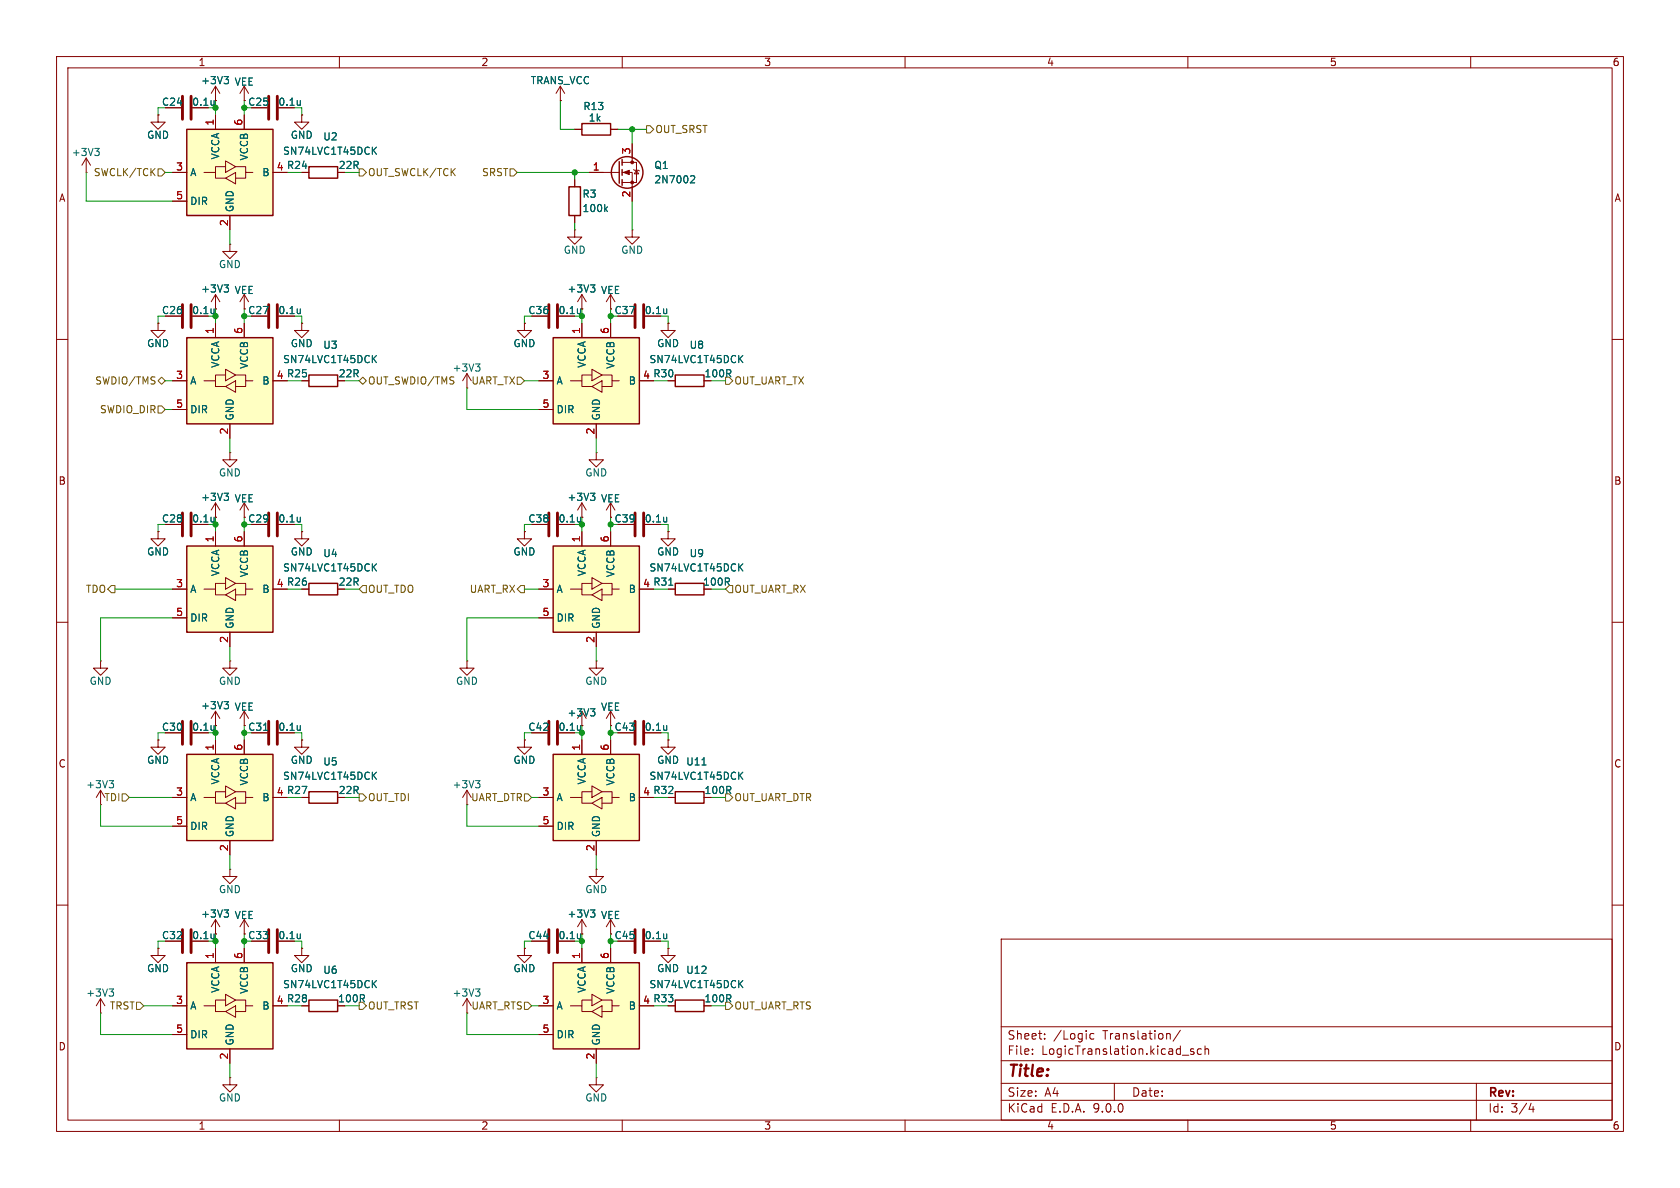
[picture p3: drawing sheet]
<svg xmlns="http://www.w3.org/2000/svg" width="297mm" height="210mm" viewBox="0 0 297 210" stroke-linecap="round" stroke-linejoin="round" font-family="sans-serif">
<g fill="none" stroke="#840000" stroke-width=".18">
<path d="M10 10h277v190h-277zM12 12h273v186h-273zM60 10v2M110 10v2M160 10v2M210 10v2M260 10v2M27.9 57.2v1.2h1.3l-1.3 1.3-1.2-1.3h1.2M27.9 57.2h.1M118.1 57.2v1.2h1.3l-1.3 1.3-1.3-1.3h1.3M118.1 57.2h.1M10 60h2"/>
<path d="M285 60h2M10 110h2M285 110h2M118.1 130.8v1.3h1.3l-1.3 1.3-1.3-1.3h1.3M118.1 130.8h.1M10 160h2M102.9 165.1h.1M102.9 162.6l-.8 1.2M102.9 162.6l.7 1.2M102.9 162.6v2.5M177 166h108v32h-108zM285 160h2"/>
<path d="M60 198v2M110 198v2M160 198v2M177 194.5h108M177 191.5h108M177 187.5h108M177 181.5h108M182.5 186.3v.1M182.5 185.5v.1M184.7 183.6v.1M184.7 182.8v.1M193.4 182.8l-.4-.1-.3 .3v.4l.1 .2h.6"/>
<path d="M197 191.5v3M206.7 182.7l.2 .2v.8M208.7 182.1l-1.3 2M209 186.5h1.2M210 198v2M211 185.5l-.3-.1-.2 .2v.2l.5 .2v.3h-.5M212.4 185.5l-.4-.1-.3 .3v.4l.1 .2h.6M213 185.5l.2-.1 .4 .1 .1 .9M213 184.9v1.5M260 198v2M261 191.5v6.5M270.7 195l-.4 1.1h.9"/>
<path d="M271 195.6v1"/>
</g>
<path d="M97 53.8v4.1M98.6 53.8v4.1M112.3 53.8v4.1M113.8 53.8v4.1M112.3 127.5v4.1M113.8 127.5v4.1" fill="none" stroke="#840000" stroke-width=".51"/>
<path d="M102.6 54.6v.8M102.6 55.3v.1M117.9 54.6v.8M117.9 55.3l-.1 .1M117.9 128.3v.8M117.9 129h-.1M104.4 160.9h.8l-.5 .4M104.9 161.3l.3 .3v.3l-.3 .2" fill="none" stroke="#006464" stroke-width=".18"/>
<path d="M33 59.7h15.3v15.2h-15.3z" fill="#ffffc2"/>
<path d="M100.6 33h2v5.1h-2zM33 59.7h15.3v15.2h-15.3zM54.6 66.3h5.1v2h-5.1zM54.6 103.1h5.1v2.1h-5.1z" fill="none" stroke="#840000" stroke-width=".25"/>
<g fill="none" stroke="#840000" stroke-width=".18">
<path d="M43.2 17.8h.1M43.2 15.2v2.6M43.2 15.2l-.8 1.3M43.2 15.2l.7 1.3M101.6 31.8v1.2M101.6 38.1v1.3M38.1 57.2v2.5M43.2 57.2v2.5M53.3 57.2v1.2h1.3l-1.3 1.3-1.2-1.3h1.2M53.3 57.2h.1M101.6 40.6v1.3h1.3l-1.3 1.3-1.3-1.3h1.3M101.6 40.6h.1"/>
<path d="M111.8 40.6v1.3h1.2l-1.2 1.3-1.3-1.3h1.3M111.8 40.6h.1M30.5 67.3h2.5M30.5 72.4h2.5M36.1 67.3h2v1h1.8M39.9 66.3h-1.8v1M39.9 65.3l1.8 1-1.8 1zM39.9 68.3l1.8-1v2zM40.6 74.9v2.6M41.7 66.3h1.7v1h1.3M43.4 67.3v1h-1.7M53.3 67.3h1.3"/>
<path d="M38.1 91.4h.1M38.1 88.9v2.5M38.1 88.9l-.8 1.3M38.1 88.9l.8 1.3M53.3 94v1.3h1.3l-1.3 1.2-1.2-1.2h1.2M53.3 94h.1M53.3 104.1h1.3"/>
</g>
<path d="M107 36.9l.4 .5M107.4 36.6l-.5 .4M66 63.4l.6 .7M66.6 62.8l-.8 .8M39.6 87.2h.8l-.4 .5M40.2 87.7l.2 .2v.3l-.2 .3M53.1 91.4v.9M53.1 92.2h-.1" fill="none" stroke="#006464" stroke-width=".18"/>
<path d="M47.5 90.7v4M49 90.7v4" fill="none" stroke="#840000" stroke-width=".51"/>
<path d="M33 133.4h15.3v15.2h-15.3z" fill="#ffffc2"/>
<g fill="none" stroke="#840000" stroke-width=".25">
<path d="M54.6 29.5h5.1v2h-5.1zM102.9 21.8h5v2.1h-5zM109.5 28.6v3.8M110 28.2v1M110 30v1M110 31.8v1M33 133.4h15.3v15.2h-15.3zM54.6 140h5.1v2h-5.1z"/>
<circle cx="110.9" cy="30.5" r="2.79"/>
</g>
<g fill="none" stroke="#840000" stroke-width=".18">
<path d="M99.1 17.8h.1M99.1 15.2l-.8 1.3M99.1 15.2l.7 1.3M99.1 15.2v2.6M53.3 20.3v1.3h1.3l-1.3 1.3-1.2-1.3h1.2M53.3 20.3h.1M53.3 30.5h1.3M101.6 22.9h1.3M104.1 30.5h5.4M107.9 22.9h1.3M110 28.7h2.5v3.6h-2.5M110 30.5h1.8v5.1"/>
<path d="M111.8 25.4v3.3M112 30l.1 .1h.8l.1 .1M112.5 30.1l.4 .6h-.8zM102.9 54.6h.1M102.9 52.1l-.8 1.2M102.9 52.1l.7 1.2M102.9 52.1v2.5M107.9 54.6h.1M107.9 52.1l-.7 1.2M107.9 52.1l.8 1.2M107.9 52.1v2.5M17.8 139.7l-.8 1.3"/>
<path d="M17.8 139.7l.7 1.3M17.8 139.7v2.5M38.1 130.8v2.6M39.9 140h-1.8v1M39.9 138.9l1.8 1.1-1.8 1zM41.7 140h1.7v1h1.3M43.2 130.8v2.6M30.5 141h2.5M30.5 146.1h2.5M36.1 141h2v1h1.8M39.9 142l1.8-1v2zM40.6 148.6v2.5"/>
<path d="M43.4 141v1h-1.7M53.3 141h1.3"/>
</g>
<path d="M53.1 17.8v.8M53.1 18.5l-.1 .1M122.3 31.1h.4l.1 .3-.8 .9h.8M104.4 50.4h.8l-.5 .4M104.9 50.8l.3 .3v.3l-.3 .2M19.3 138h.8l-.4 .5M19.8 138.5l.3 .2v.3l-.3 .3M37.9 128.3v.8M37.9 129h-.1M66 137l.6 .8M66.6 136.5l-.8 .7" fill="none" stroke="#006464" stroke-width=".18"/>
<g fill="#840000" stroke="#840000" stroke-width=".18">
<path d="M110.2 30.5l1.1-.4v.8z"/>
<circle cx="111.8" cy="28.7" r=".25"/>
<circle cx="111.8" cy="32.3" r=".25"/>
</g>
<path d="M47.5 17v4.1M49 17v4.1M32.3 127.5v4.1M33.8 127.5v4.1" fill="none" stroke="#840000" stroke-width=".51"/>
<path d="M33 22.9h15.3v15.2h-15.3z" fill="#ffffc2"/>
<path d="M33 22.9h15.3v15.2h-15.3z" fill="none" stroke="#840000" stroke-width=".25"/>
<g fill="none" stroke="#840000" stroke-width=".18">
<path d="M30.5 30.5h2.5M30.5 35.6h2.5M36.1 30.5h2v1h1.8M38.1 20.3v2.6M39.9 29.5h-1.8v1M39.9 28.4l1.8 1.1-1.8 1zM39.9 31.5l1.8-1v2zM40.6 38.1v2.5M41.7 29.5h1.7v1h1.3M43.2 20.3v2.6M43.4 30.5v1h-1.7M38.1 54.6h.1"/>
<path d="M38.1 52.1v2.5M38.1 52.1l-.8 1.2M38.1 52.1l.8 1.2M43.2 54.6h.1M43.2 52.1v2.5M43.2 52.1l-.8 1.2M43.2 52.1l.7 1.2M92.7 57.2v1.2h1.3l-1.3 1.3-1.3-1.3h1.3M92.7 57.2h.1M17.8 116.8v1.3h1.2l-1.2 1.3-1.3-1.3h1.3M17.8 116.8h.1M27.9 130.8v1.3h1.3l-1.3 1.3-1.2-1.3h1.2"/>
<path d="M27.9 130.8h.1M43.2 128.3h.1M43.2 125.7v2.6M43.2 125.7l-.8 1.3M43.2 125.7l.7 1.3M82.5 139.7l-.7 1.3M82.5 139.7l.8 1.3M82.5 139.7v2.5M40.6 153.7v1.2h1.3l-1.3 1.3-1.2-1.3h1.2M40.6 153.7h.1M82.5 142.2h.1M38.1 165.1h.1"/>
<path d="M38.1 162.6v2.5M38.1 162.6l-.8 1.2M38.1 162.6l.8 1.2M43.2 165.1h.1M43.2 162.6v2.5M43.2 162.6l-.8 1.2M43.2 162.6l.7 1.2"/>
</g>
<path d="M66 26.6l.6 .7M66.6 26l-.8 .7M37.9 54.6v.8M37.9 55.3l-.1 .1M39.6 50.4h.8l-.4 .4M40.2 50.8l.2 .3v.3l-.2 .2M53.1 54.6v.8M53.1 55.3l-.1 .1M84.1 138h.7l-.4 .5M84.6 138.5l.2 .2v.3l-.2 .3M39.6 160.9h.8l-.4 .4M40.2 161.3l.2 .3v.3l-.2 .2" fill="none" stroke="#006464" stroke-width=".18"/>
<path d="M32.3 53.8v4.1M33.8 53.8v4.1M47.5 53.8v4.1M49 53.8v4.1" fill="none" stroke="#840000" stroke-width=".51"/>
<path d="M33 96.5h15.3v15.3h-15.3z" fill="#ffffc2"/>
<path d="M33 96.5h15.3v15.3h-15.3z" fill="none" stroke="#840000" stroke-width=".25"/>
<g fill="none" stroke="#840000" stroke-width=".18">
<path d="M38.1 17.8h.1M38.1 15.2v2.6M38.1 15.2l-.8 1.3M38.1 15.2l.8 1.3M15.2 30.5h.1M15.2 27.9l-.7 1.3M15.2 27.9l.8 1.3M15.2 27.9v2.6M27.9 20.3v1.3h1.3l-1.3 1.3-1.2-1.3h1.2M27.9 20.3h.1M40.6 43.2v1.3h1.3l-1.3 1.2-1.2-1.2h1.2M40.6 43.2h.1"/>
<path d="M38.1 94v2.5M43.2 94v2.5M30.5 104.1h2.5M30.5 109.2h2.5M36.1 104.1h2v1.1h1.8M39.9 103.1h-1.8v1M39.9 102.1l1.8 1-1.8 1zM39.9 105.2l1.8-1.1v2.1zM40.6 116.8v1.3h1.3l-1.3 1.3-1.2-1.3h1.2M40.6 116.8h.1M40.6 111.8v2.5M41.7 103.1h1.7v1h1.3"/>
<path d="M43.4 104.1v1.1h-1.7M38.1 128.3h.1M38.1 125.7v2.6M38.1 125.7l-.8 1.3M38.1 125.7l.8 1.3M105.4 153.7v1.2h1.3l-1.3 1.3-1.3-1.3h1.3M105.4 153.7h.1M17.8 179.1h.1M17.8 176.5l-.8 1.3M17.8 176.5l.7 1.3M17.8 176.5v2.6M107.9 165.1h.1"/>
<path d="M107.9 162.6l-.7 1.2M107.9 162.6l.8 1.2M107.9 162.6v2.5M40.6 190.5v1.3h1.3l-1.3 1.2-1.2-1.2h1.2M40.6 190.5h.1M105.4 190.5v1.3h1.3l-1.3 1.2-1.3-1.2h1.3M105.4 190.5h.1"/>
</g>
<g fill="none" stroke="#006464" stroke-width=".18">
<path d="M37.9 17.8v.8M37.9 18.5l-.1 .1M39.6 13.5h.8l-.4 .5M40.2 14l.2 .3v.3l-.2 .2M16.8 26.2h.7l-.4 .5M17.3 26.7l.2 .3v.3l-.2 .2M66.6 99.7l-.8 .7M66 100.2l.6 .7M39.6 124h.8l-.4 .5M40.2 124.5l.2 .2v.4l-.2 .2M19.3 174.8h.8l-.4 .5M19.8 175.3l.3 .2v.4l-.3 .2"/>
<path d="M53.1 165.1v.8M53.1 165.8l-.1 .1M117.9 165.1v.8M117.9 165.8l-.1 .1"/>
</g>
<path d="M32.3 17v4.1M33.8 17v4.1M47.5 164.3v4.1M49 164.3v4.1M112.3 164.3v4.1M113.8 164.3v4.1" fill="none" stroke="#840000" stroke-width=".51"/>
<path d="M97.8 170.2h15.2v15.2h-15.2z" fill="#ffffc2"/>
<path d="M97.8 170.2h15.2v15.2h-15.2zM119.4 176.8h5.1v2h-5.1z" fill="none" stroke="#840000" stroke-width=".25"/>
<g fill="none" stroke="#840000" stroke-width=".18">
<path d="M27.9 167.6v1.3h1.3l-1.3 1.3-1.2-1.3h1.2M27.9 167.6h.1M95.2 177.8h2.6M100.8 177.8h2.1v1h1.7M102.9 167.6v2.6M104.6 176.8h-1.7v1M104.6 175.8l1.8 1-1.8 1zM104.6 178.8l1.8-1v2zM106.4 176.8h1.8v1h1.3M107.9 167.6v2.6M108.2 177.8v1h-1.8M118.1 167.6v1.3h1.3l-1.3 1.3-1.3-1.3h1.3"/>
<path d="M118.1 167.6h.1M118.1 177.8h1.3M95.2 182.9h2.6M105.4 185.4v2.6"/>
</g>
<path d="M37.9 165.1v.8M37.9 165.8l-.1 .1M130.8 173.9l.5 .7M131.3 173.3l-.7 .8" fill="none" stroke="#006464" stroke-width=".18"/>
<path d="M32.3 164.3v4.1M33.8 164.3v4.1" fill="none" stroke="#840000" stroke-width=".51"/>
<path d="M97.8 133.4h15.2v15.2h-15.2z" fill="#ffffc2"/>
<path d="M97.8 133.4h15.2v15.2h-15.2zM119.4 140h5.1v2h-5.1zM54.6 176.8h5.1v2h-5.1z" fill="none" stroke="#840000" stroke-width=".25"/>
<g fill="none" stroke="#840000" stroke-width=".18">
<path d="M102.9 91.4h.1M102.9 88.9v2.5M102.9 88.9l-.8 1.3M102.9 88.9l.7 1.3M102.9 130.8v2.6M104.6 140h-1.7v1M104.6 138.9l1.8 1.1-1.8 1zM106.4 140h1.8v1h1.3M107.9 130.8v2.6M95.2 141h2.6M95.2 146.1h2.6M100.8 141h2.1v1h1.7"/>
<path d="M104.6 142l1.8-1v2zM105.4 148.6v2.5M108.2 141v1h-1.8M118.1 141h1.3M53.3 167.6v1.3h1.3l-1.3 1.3-1.2-1.3h1.2M53.3 167.6h.1M53.3 177.8h1.3M82.5 179.1h.1M82.5 176.5l-.7 1.3M82.5 176.5l.8 1.3M82.5 176.5v2.6M92.7 167.6v1.3h1.3l-1.3 1.3-1.3-1.3h1.3"/>
<path d="M92.7 167.6h.1"/>
</g>
<path d="M104.4 87.2h.8l-.5 .5M104.9 87.7l.3 .2v.3l-.3 .3M124.1 135.2h.7M130.8 137l.5 .8M131.3 136.5l-.7 .7M84.1 174.8h.7l-.4 .5M84.6 175.3l.2 .2v.4l-.2 .2M102.6 165.1v.8M102.6 165.8v.1" fill="none" stroke="#006464" stroke-width=".18"/>
<path d="M97 164.3v4.1M98.6 164.3v4.1" fill="none" stroke="#840000" stroke-width=".51"/>
<path d="M33 170.2h15.3v15.2h-15.3z" fill="#ffffc2"/>
<path d="M33 170.2h15.3v15.2h-15.3z" fill="none" stroke="#840000" stroke-width=".25"/>
<g fill="none" stroke="#840000" stroke-width=".18">
<path d="M92.7 94v1.3h1.3l-1.3 1.2-1.3-1.2h1.3M92.7 94h.1M105.4 80v1.3h1.3l-1.3 1.3-1.3-1.3h1.3M105.4 80h.1M82.5 116.8v1.3h1.3l-1.3 1.3-1.2-1.3h1.2M82.5 116.8h.1M105.4 116.8v1.3h1.3l-1.3 1.3-1.3-1.3h1.3M105.4 116.8h.1M102.9 128.3h.1M102.9 125.7v2.6M30.5 177.8h2.5M36.1 177.8h2v1h1.8"/>
<path d="M38.1 167.6v2.6M39.9 176.8h-1.8v1M39.9 175.8l1.8 1-1.8 1zM39.9 178.8l1.8-1v2zM41.7 176.8h1.7v1h1.3M43.2 167.6v2.6M43.4 177.8v1h-1.7M30.5 182.9h2.5M40.6 185.4v2.6"/>
</g>
<path d="M102.6 91.4v.9M102.6 92.2h.1M104.4 125.3h.8l-.5 .5M104.9 125.8l.3 .2v.3l-.3 .3M66 173.9l.6 .7M66.6 173.3l-.8 .8" fill="none" stroke="#006464" stroke-width=".18"/>
<path d="M97 90.7v4M98.6 90.7v4" fill="none" stroke="#840000" stroke-width=".51"/>
<path d="M97.8 59.7h15.2v15.2h-15.2z" fill="#ffffc2"/>
<path d="M97.8 59.7h15.2v15.2h-15.2zM119.4 66.3h5.1v2h-5.1z" fill="none" stroke="#840000" stroke-width=".25"/>
<g fill="none" stroke="#840000" stroke-width=".18">
<path d="M102.9 57.2v2.5M107.9 57.2v2.5M82.5 68.6h.1M82.5 66l-.7 1.3M82.5 66l.8 1.3M82.5 66v2.6M95.2 67.3h2.6M95.2 72.4h2.6M100.8 67.3h2.1v1h1.7M104.6 66.3h-1.7v1M104.6 65.3l1.8 1-1.8 1zM104.6 68.3l1.8-1v2z"/>
<path d="M105.4 74.9v2.6M106.4 66.3h1.8v1h1.3M108.2 67.3v1h-1.8M118.1 67.3h1.3M27.9 94v1.3h1.3l-1.3 1.2-1.2-1.2h1.2M27.9 94h.1M40.6 80v1.3h1.3l-1.3 1.3-1.2-1.3h1.2M40.6 80h.1M107.9 91.4h.1M107.9 88.9v2.5M107.9 88.9l-.7 1.3M107.9 88.9l.8 1.3"/>
<path d="M118.1 94v1.3h1.3l-1.3 1.2-1.3-1.2h1.3M118.1 94h.1M53.3 130.8v1.3h1.3l-1.3 1.3-1.2-1.3h1.2M53.3 130.8h.1M92.7 130.8v1.3h1.3l-1.3 1.3-1.3-1.3h1.3M92.7 130.8h.1"/>
</g>
<g fill="none" stroke="#006464" stroke-width=".18">
<path d="M84.1 64.3h.7l-.4 .5M84.6 64.8l.2 .3v.3l-.2 .2M130.8 63.4l.5 .7M131.3 62.8l-.7 .8M37.9 91.4v.9M37.9 92.2h-.1M117.9 91.4v.9M117.9 92.2h-.1M46.6 129.1h.7M53.1 128.3v.8M53.1 129h-.1M102.6 128.3v.8"/>
<path d="M102.6 129h.1"/>
</g>
<path d="M32.3 90.7v4M33.8 90.7v4M112.3 90.7v4M113.8 90.7v4M47.5 127.5v4.1M49 127.5v4.1M97 127.5v4.1M98.6 127.5v4.1" fill="none" stroke="#840000" stroke-width=".51"/>
<path d="M97.8 96.5h15.2v15.3h-15.2z" fill="#ffffc2"/>
<path d="M97.8 96.5h15.2v15.3h-15.2zM119.4 103.1h5.1v2.1h-5.1z" fill="none" stroke="#840000" stroke-width=".25"/>
<g fill="none" stroke="#840000" stroke-width=".18">
<path d="M38.1 17.8h.1M43.2 17.8h.1M99.1 17.8h.1M27.9 20.3h.1M30.5 30.5h2.5M30.5 35.6h2.5M38.1 20.3v2.6M40.6 38.1v2.5M43.2 20.3v2.6M53.3 20.3h.1M53.3 30.5h1.3M101.6 31.8v1.2"/>
<path d="M101.6 38.1v1.3M101.6 22.9h1.3M104.1 30.5h2.6M107.9 22.9h1.3M111.8 25.4v2.5M111.8 33v2.6M27.9 57.2h.1M38.1 54.6h.1M38.1 57.2v2.5M43.2 54.6h.1M43.2 57.2v2.5M53.3 57.2h.1"/>
<path d="M92.7 57.2h.1M102.9 54.6h.1M102.9 57.2v2.5M107.9 54.6h.1M107.9 57.2v2.5M118.1 57.2h.1M30.5 67.3h2.5M30.5 72.4h2.5M40.6 74.9v2.6M53.3 67.3h1.3M95.2 67.3h2.6M95.2 72.4h2.6"/>
<path d="M105.4 74.9v2.6M118.1 67.3h1.3M27.9 94h.1M38.1 91.4h.1M38.1 94v2.5M43.2 91.4h.1M43.2 88.9l-.8 1.3M43.2 88.9l.7 1.3M43.2 88.9v2.5M43.2 94v2.5M53.3 94h.1M92.7 94h.1"/>
<path d="M102.9 91.4h.1M102.9 94v2.5M107.9 91.4h.1M107.9 94v2.5M118.1 94h.1M30.5 104.1h2.5M30.5 109.2h2.5M40.6 111.8v2.5M53.3 104.1h1.3M95.2 104.1h2.6M95.2 109.2h2.6M100.8 104.1h2.1v1.1h1.7"/>
<path d="M104.6 103.1h-1.7v1M104.6 102.1l1.8 1-1.8 1zM104.6 105.2l1.8-1.1v2.1zM105.4 111.8v2.5M106.4 103.1h1.8v1h1.3M108.2 104.1v1.1h-1.8M118.1 104.1h1.3M27.9 130.8h.1M38.1 128.3h.1M38.1 130.8v2.6M43.2 128.3h.1M43.2 130.8v2.6"/>
<path d="M53.3 130.8h.1M92.7 130.8h.1M102.9 128.3h.1M102.9 130.8v2.6M107.9 128.3h.1M107.9 125.7v2.6M107.9 130.8v2.6M107.9 125.7l-.7 1.3M107.9 125.7l.8 1.3M118.1 130.8h.1M30.5 141h2.5M30.5 146.1h2.5"/>
<path d="M40.6 148.6v2.5M53.3 141h1.3M95.2 141h2.6M95.2 146.1h2.6M105.4 148.6v2.5M118.1 141h1.3M27.9 167.6h.1M30.5 177.8h2.5M38.1 165.1h.1M38.1 167.6v2.6M43.2 165.1h.1M43.2 167.6v2.6"/>
<path d="M53.3 167.6h.1M53.3 177.8h1.3M92.7 167.6h.1M95.2 177.8h2.6M102.9 165.1h.1M102.9 167.6v2.6M107.9 165.1h.1M107.9 167.6v2.6M118.1 167.6h.1M118.1 177.8h1.3M30.5 182.9h2.5M40.6 185.4v2.6"/>
<path d="M95.2 182.9h2.6M105.4 185.4v2.6"/>
</g>
<g fill="none" stroke="#006464" stroke-width=".18">
<path d="M37.9 17.8v.8M37.9 18.5l-.1 .1M39.6 13.5h.8l-.4 .5M40.2 14l.2 .3v.3l-.2 .2M53.1 17.8v.8M53.1 18.5l-.1 .1M66 26.6l.6 .7M66.6 26l-.8 .7M107 36.9l.4 .5M107.4 36.6l-.5 .4M122.3 31.1h.4l.1 .3-.8 .9h.8M37.9 54.6v.8"/>
<path d="M37.9 55.3l-.1 .1M39.6 50.4h.8l-.4 .4M40.2 50.8l.2 .3v.3l-.2 .2M53.1 54.6v.8M53.1 55.3l-.1 .1M102.6 54.6v.8M102.6 55.3v.1M104.4 50.4h.8l-.5 .4M104.9 50.8l.3 .3v.3l-.3 .2M117.9 54.6v.8M117.9 55.3l-.1 .1M66 63.4l.6 .7"/>
<path d="M66.6 62.8l-.8 .8M130.8 63.4l.5 .7M131.3 62.8l-.7 .8M37.9 91.4v.9M37.9 92.2h-.1M39.6 87.2h.8l-.4 .5M40.2 87.7l.2 .2v.3l-.2 .3M53.1 91.4v.9M53.1 92.2h-.1M66.6 99.7l-.8 .7M102.6 91.4v.9M102.6 92.2h.1"/>
<path d="M104.4 87.2h.8l-.5 .5M104.9 87.7l.3 .2v.3l-.3 .3M117.9 91.4v.9M117.9 92.2h-.1M131.3 99.7l-.7 .7M66 100.2l.6 .7M118.2 103.4h.8M130.8 100.2l.5 .7M37.9 128.3v.8M37.9 129h-.1M39.6 124h.8l-.4 .5M40.2 124.5l.2 .2v.4l-.2 .2"/>
<path d="M46.6 129.1h.7M53.1 128.3v.8M53.1 129h-.1M66 137l.6 .8M66.6 136.5l-.8 .7M102.6 128.3v.8M102.6 129h.1M104.4 125.3h.8l-.5 .5M104.9 125.8l.3 .2v.3l-.3 .3M117.9 128.3v.8M117.9 129h-.1M124.1 135.2h.7"/>
<path d="M130.8 137l.5 .8M131.3 136.5l-.7 .7M37.9 165.1v.8M37.9 165.8l-.1 .1M39.6 160.9h.8l-.4 .4M40.2 161.3l.2 .3v.3l-.2 .2M53.1 165.1v.8M53.1 165.8l-.1 .1M66 173.9l.6 .7M66.6 173.3l-.8 .8M102.6 165.1v.8M102.6 165.8v.1"/>
<path d="M104.4 160.9h.8l-.5 .4M104.9 161.3l.3 .3v.3l-.3 .2M117.9 165.1v.8M117.9 165.8l-.1 .1M130.8 173.9l.5 .7M131.3 173.3l-.7 .8"/>
</g>
<g fill="none" stroke="#725600" stroke-width=".18">
<path d="M27.9 29.8h.7l.6 .7-.6 .6h-.7zM63.5 29.8h.6l.7 .7-.7 .6h-.6zM90.2 29.8h.6l.6 .7-.6 .6h-.6zM114.3 22.2h.6l.7 .7-.7 .6h-.6zM27.9 71.8h.7l.6 .6-.6 .6h-.7zM27.9 67.3l.7-.6 .6 .6-.6 .6zM63.5 67.3l.6-.6 .7 .6-.7 .6zM91.4 66.7h.7l.6 .6-.6 .6h-.7zM128.3 66.7h.6l.6 .6-.6 .6h-.6zM19.7 103.5h.6v1.3h-.6l-.7-.7zM64.1 103.5h.7v1.3h-.7l-.6-.7zM91.4 104.1l.7-.6h.6v1.3h-.6z"/>
<path d="M128.9 103.5h.6v1.3h-.6l-.6-.7zM21.6 140.3h.6l.7 .7-.7 .6h-.6zM63.5 140.3h.6l.7 .7-.7 .6h-.6zM92.7 140.3h.6l.7 .7-.7 .6h-.6zM128.3 140.3h.6l.6 .7-.6 .6h-.6zM24.1 177.2h.7l.6 .6-.6 .6h-.7zM63.5 177.2h.6l.7 .6-.7 .6h-.6zM92.7 177.2h.6l.7 .6-.7 .6h-.6zM128.3 177.2h.6l.6 .6-.6 .6h-.6z"/>
</g>
<g fill="none" stroke="#009600" stroke-width=".18">
<path d="M29.2 19.1h-1.3v1.2M36.8 19.1h1.3M38.1 17.8v2.5M43.2 17.8v2.5M43.2 19.1h1.2M52.1 19.1h1.2v1.2M99.1 17.8v5.1h2.5M15.2 30.5v5.1h15.3M29.2 30.5h1.3M91.4 30.5h12.7M101.6 30.5v1.3M101.6 39.4v1.2"/>
<path d="M109.2 22.9h5.1M111.8 22.9v2.5M111.8 35.6v5M29.2 55.9h-1.3v1.3M36.8 55.9h1.3M38.1 54.6v2.6M40.6 40.6v2.6M43.2 55.9h1.2M43.2 54.6v2.6M52.1 55.9h1.2v1.3M94 55.9h-1.3v1.3M101.6 55.9h1.3"/>
<path d="M102.9 54.6v2.6M107.9 55.9h1.3M107.9 54.6v2.6M116.8 55.9h1.3v1.3M29.2 72.4h1.3M29.2 67.3h1.3M40.6 77.5v2.5M82.5 68.6v3.8h12.7M92.7 67.3h2.5M105.4 77.5v2.5M29.2 92.7h-1.3v1.3M36.8 92.7h1.3"/>
<path d="M38.1 91.4v2.6M43.2 91.4v2.6M43.2 92.7h1.2M52.1 92.7h1.2v1.3M94 92.7h-1.3v1.3M101.6 92.7h1.3M102.9 91.4v2.6M107.9 91.4v2.6M107.9 92.7h1.3M116.8 92.7h1.3v1.3M20.3 104.1h10.2M30.5 109.2h-12.7v7.6"/>
<path d="M40.6 114.3v2.5M92.7 104.1h2.5M95.2 109.2h-12.7v7.6M105.4 114.3v2.5M29.2 129.5h-1.3v1.3M36.8 129.5h1.3M38.1 128.3v2.5M43.2 128.3v2.5M43.2 129.5h1.2M52.1 129.5h1.2v1.3M94 129.5h-1.3v1.3M101.6 129.5h1.3"/>
<path d="M102.9 128.3v2.5M107.9 128.3v2.5M107.9 129.5h1.3M116.8 129.5h1.3v1.3M17.8 142.2v3.9h12.7M22.9 141h7.6M40.6 151.1v2.6M82.5 142.2v3.9h12.7M94 141h1.2M105.4 151.1v2.6M17.8 179.1v3.8h12.7M25.4 177.8h5.1"/>
<path d="M29.2 166.4h-1.3v1.2M36.8 166.4h1.3M38.1 165.1v2.5M43.2 165.1v2.5M43.2 166.4h1.2M52.1 166.4h1.2v1.2M82.5 179.1v3.8h12.7M94 166.4h-1.3v1.2M94 177.8h1.2M101.6 166.4h1.3M102.9 165.1v2.5M107.9 165.1v2.5"/>
<path d="M107.9 166.4h1.3M116.8 166.4h1.3v1.2M40.6 188v2.5M105.4 188v2.5"/>
</g>
<g fill="#009600" stroke="#009600" stroke-width=".18">
<circle cx="102.9" cy="55.9" r=".46"/>
<circle cx="101.6" cy="30.5" r=".46"/>
<circle cx="111.8" cy="22.9" r=".46"/>
<circle cx="107.9" cy="55.9" r=".46"/>
<circle cx="43.2" cy="166.4" r=".46"/>
<circle cx="38.1" cy="166.4" r=".46"/>
<circle cx="102.9" cy="129.5" r=".46"/>
<circle cx="43.2" cy="129.5" r=".46"/>
<circle cx="107.9" cy="129.5" r=".46"/>
<circle cx="107.9" cy="92.7" r=".46"/>
<circle cx="43.2" cy="55.9" r=".46"/>
<circle cx="38.1" cy="19.1" r=".46"/>
<circle cx="43.2" cy="19.1" r=".46"/>
<circle cx="38.1" cy="129.5" r=".46"/>
<circle cx="43.2" cy="92.7" r=".46"/>
<circle cx="38.1" cy="55.9" r=".46"/>
<circle cx="38.1" cy="92.7" r=".46"/>
<circle cx="102.9" cy="92.7" r=".46"/>
<circle cx="102.9" cy="166.4" r=".46"/>
<circle cx="107.9" cy="166.4" r=".46"/>
</g>
<text font-size="2.8" fill="#840000" x="178" y="190.9">Title:</text>
<g font-size="2.1" fill="#840000">
<text x="178" y="184">Sheet:</text>
<text x="186.2" y="184">/Logic</text>
<text x="195" y="184">Translation/</text>
<text x="178" y="186.7">File:</text>
<text x="184.1" y="186.7">LogicTranslation.kicad_sch</text>
<text x="178" y="196.9">KiCad</text>
<text x="178" y="194.1">Size:</text>
<text x="184.7" y="194.1">A4</text>
<text x="185.7" y="196.9">E.D.A.</text>
<text x="193.3" y="196.9">9.0.0</text>
<text x="200" y="194.1">Date:</text>
<text x="263" y="194.3">Rev:</text>
<text x="263" y="196.9">Id:</text>
<text x="267.1" y="196.9">3/4</text>
</g>
<g font-size="1.8" fill="#840000">
<text x="35" y="11.9">1</text>
<text x="85" y="11.9">2</text>
<text x="135" y="11.9">3</text>
<text x="185" y="11.9">4</text>
<text x="235" y="11.9">5</text>
<text x="285" y="11.9">6</text>
<text x="28.5" y="18.9">C24</text>
<text x="33.9" y="18.9">0.1u</text>
<text x="43.8" y="18.9">C25</text>
<text x="49.1" y="18.9">0.1u</text>
<text x="10.3" y="35.9">A</text>
<text x="59.8" y="30.1">22R</text>
<text x="285.3" y="35.9">A</text>
<text x="28.5" y="55.7">C26</text>
<text x="33.9" y="55.7">0.1u</text>
<text x="43.8" y="55.7">C27</text>
<text x="49.1" y="55.7">0.1u</text>
<text x="93.3" y="55.7">C36</text>
<text x="98.6" y="55.7">0.1u</text>
<text x="108.5" y="55.7">C37</text>
<text x="113.9" y="55.7">0.1u</text>
<text x="59.8" y="66.9">22R</text>
<text x="124.4" y="66.9">100R</text>
<text x="10.3" y="85.9">B</text>
<text x="285.3" y="85.9">B</text>
<text x="28.5" y="92.6">C28</text>
<text x="33.9" y="92.6">0.1u</text>
<text x="43.8" y="92.6">C29</text>
<text x="49.1" y="92.6">0.1u</text>
<text x="93.3" y="92.6">C38</text>
<text x="98.6" y="92.6">0.1u</text>
<text x="108.5" y="92.6">C39</text>
<text x="113.9" y="92.6">0.1u</text>
<text x="59.8" y="103.7">22R</text>
<text x="124.2" y="103.7">100R</text>
<text x="28.5" y="129.4">C30</text>
<text x="33.9" y="129.4">0.1u</text>
<text x="43.8" y="129.4">C31</text>
<text x="49.1" y="129.4">0.1u</text>
<text x="93.3" y="129.4">C42</text>
<text x="98.6" y="129.4">0.1u</text>
<text x="108.5" y="129.4">C43</text>
<text x="113.9" y="129.4">0.1u</text>
<text x="10.3" y="135.9">C</text>
<text x="285.3" y="135.9">C</text>
<text x="59.8" y="140.6">22R</text>
<text x="124.4" y="140.6">100R</text>
<text x="28.5" y="166.2">C32</text>
<text x="33.9" y="166.2">0.1u</text>
<text x="43.8" y="166.2">C33</text>
<text x="49.1" y="166.2">0.1u</text>
<text x="93.3" y="166.2">C44</text>
<text x="98.6" y="166.2">0.1u</text>
<text x="108.5" y="166.2">C45</text>
<text x="113.9" y="166.2">0.1u</text>
<text x="59.7" y="177.4">100R</text>
<text x="124.4" y="177.4">100R</text>
<text x="10.3" y="185.9">D</text>
<text x="285.3" y="185.9">D</text>
<text x="35" y="199.9">1</text>
<text x="85" y="199.9">2</text>
<text x="135" y="199.9">3</text>
<text x="185" y="199.9">4</text>
<text x="235" y="199.9">5</text>
<text x="285" y="199.9">6</text>
</g>
<g font-size="1.8" fill="#006464">
<text x="35.5" y="15.1">+3V3</text>
<text x="41.4" y="15.3">VEE</text>
<text x="93.7" y="15.1">TRANS_VCC</text>
<text x="103" y="19.7">R13</text>
<text x="104" y="21.7">1k</text>
<text x="12.6" y="27.8">+3V3</text>
<text x="25.9" y="24.7">GND</text>
<text x="39" y="28.3" transform="rotate(-90 39 28.3)">VCCA</text>
<text x="44" y="28.5" transform="rotate(-90 44 28.5)">VCCB</text>
<text x="49.9" y="27.6">SN74LVC1T45DCK</text>
<text x="51.3" y="24.7">GND</text>
<text x="57" y="25">U2</text>
<text x="33.5" y="31.3">A</text>
<text x="46.3" y="31.3">B</text>
<text x="102.9" y="35.2">R3</text>
<text x="115.6" y="30.1">Q1</text>
<text x="115.6" y="32.6">2N7002</text>
<text x="33.5" y="36.4">DIR</text>
<text x="41.5" y="37.6" transform="rotate(-90 41.5 37.6)">GND</text>
<text x="102.9" y="37.7">100k</text>
<text x="38.6" y="47.6">GND</text>
<text x="99.6" y="45.1">GND</text>
<text x="109.7" y="45.1">GND</text>
<text x="35.5" y="51.9">+3V3</text>
<text x="41.4" y="52.2">VEE</text>
<text x="100.2" y="51.9">+3V3</text>
<text x="106.2" y="52.2">VEE</text>
<text x="25.9" y="61.6">GND</text>
<text x="39" y="65.1" transform="rotate(-90 39 65.1)">VCCA</text>
<text x="44" y="65.3" transform="rotate(-90 44 65.3)">VCCB</text>
<text x="49.9" y="64.4">SN74LVC1T45DCK</text>
<text x="51.3" y="61.6">GND</text>
<text x="57" y="61.9">U3</text>
<text x="79.9" y="65.9">+3V3</text>
<text x="90.7" y="61.6">GND</text>
<text x="103.7" y="65.1" transform="rotate(-90 103.7 65.1)">VCCA</text>
<text x="108.8" y="65.3" transform="rotate(-90 108.8 65.3)">VCCB</text>
<text x="114.7" y="64.4">SN74LVC1T45DCK</text>
<text x="116.1" y="61.6">GND</text>
<text x="121.8" y="61.9">U8</text>
<text x="33.5" y="68.2">A</text>
<text x="46.3" y="68.2">B</text>
<text x="98.3" y="68.2">A</text>
<text x="111" y="68.2">B</text>
<text x="33.5" y="73.3">DIR</text>
<text x="41.5" y="74.4" transform="rotate(-90 41.5 74.4)">GND</text>
<text x="98.3" y="73.3">DIR</text>
<text x="106.3" y="74.4" transform="rotate(-90 106.3 74.4)">GND</text>
<text x="35.5" y="88.7">+3V3</text>
<text x="38.6" y="84.4">GND</text>
<text x="41.4" y="89">VEE</text>
<text x="100.2" y="88.7">+3V3</text>
<text x="103.4" y="84.4">GND</text>
<text x="106.2" y="89">VEE</text>
<text x="25.9" y="98.4">GND</text>
<text x="39" y="101.9" transform="rotate(-90 39 101.9)">VCCA</text>
<text x="49.9" y="101.2">SN74LVC1T45DCK</text>
<text x="51.3" y="98.4">GND</text>
<text x="57" y="98.7">U4</text>
<text x="90.7" y="98.4">GND</text>
<text x="103.7" y="101.9" transform="rotate(-90 103.7 101.9)">VCCA</text>
<text x="114.7" y="101.2">SN74LVC1T45DCK</text>
<text x="116.1" y="98.4">GND</text>
<text x="121.8" y="98.7">U9</text>
<text x="33.5" y="105">A</text>
<text x="44" y="102.1" transform="rotate(-90 44 102.1)">VCCB</text>
<text x="46.3" y="105">B</text>
<text x="98.3" y="105">A</text>
<text x="108.8" y="102.1" transform="rotate(-90 108.8 102.1)">VCCB</text>
<text x="111" y="105">B</text>
<text x="113.6" y="103.9">4 R31</text>
<text x="33.5" y="110.1">DIR</text>
<text x="41.5" y="111.3" transform="rotate(-90 41.5 111.3)">GND</text>
<text x="98.3" y="110.1">DIR</text>
<text x="106.3" y="111.3" transform="rotate(-90 106.3 111.3)">GND</text>
<text x="15.7" y="121.3">GND</text>
<text x="35.5" y="125.6">+3V3</text>
<text x="38.6" y="121.3">GND</text>
<text x="41.4" y="125.8">VEE</text>
<text x="80.5" y="121.3">GND</text>
<text x="103.4" y="121.3">GND</text>
<text x="106.2" y="125.8">VEE</text>
<text x="100.2" y="126.8">+3V3</text>
<text x="25.9" y="135.2">GND</text>
<text x="51.3" y="135.2">GND</text>
<text x="57" y="135.5">U5</text>
<text x="90.7" y="135.2">GND</text>
<text x="116.1" y="135.2">GND U11</text>
<text x="15.1" y="139.5">+3V3</text>
<text x="33.5" y="141.8">A</text>
<text x="39" y="138.8" transform="rotate(-90 39 138.8)">VCCA</text>
<text x="44" y="139" transform="rotate(-90 44 139)">VCCB</text>
<text x="46.3" y="141.8">B</text>
<text x="49.9" y="138.1">SN74LVC1T45DCK</text>
<text x="79.9" y="139.5">+3V3</text>
<text x="98.3" y="141.8">A</text>
<text x="103.7" y="138.8" transform="rotate(-90 103.7 138.8)">VCCA</text>
<text x="108.8" y="139" transform="rotate(-90 108.8 139)">VCCB</text>
<text x="111" y="141.8">B</text>
<text x="114.7" y="138.1">SN74LVC1T45DCK</text>
<text x="33.5" y="146.9">DIR</text>
<text x="41.5" y="148.1" transform="rotate(-90 41.5 148.1)">GND</text>
<text x="98.3" y="146.9">DIR</text>
<text x="106.3" y="148.1" transform="rotate(-90 106.3 148.1)">GND</text>
<text x="38.6" y="158.1">GND</text>
<text x="103.4" y="158.1">GND</text>
<text x="35.5" y="162.4">+3V3</text>
<text x="41.4" y="162.7">VEE</text>
<text x="100.2" y="162.4">+3V3</text>
<text x="106.2" y="162.7">VEE</text>
<text x="25.9" y="172.1">GND</text>
<text x="51.3" y="172.1">GND</text>
<text x="57" y="172.3">U6</text>
<text x="90.7" y="172.1">GND</text>
<text x="116.1" y="172.1">GND U12</text>
<text x="15.1" y="176.4">+3V3</text>
<text x="33.5" y="178.7">A</text>
<text x="39" y="175.6" transform="rotate(-90 39 175.6)">VCCA</text>
<text x="44" y="175.8" transform="rotate(-90 44 175.8)">VCCB</text>
<text x="46.3" y="178.7">B</text>
<text x="49.9" y="174.9">SN74LVC1T45DCK</text>
<text x="79.9" y="176.4">+3V3</text>
<text x="98.3" y="178.7">A</text>
<text x="103.7" y="175.6" transform="rotate(-90 103.7 175.6)">VCCA</text>
<text x="108.8" y="175.8" transform="rotate(-90 108.8 175.8)">VCCB</text>
<text x="111" y="178.7">B</text>
<text x="114.7" y="174.9">SN74LVC1T45DCK</text>
<text x="33.5" y="183.7">DIR</text>
<text x="41.5" y="184.9" transform="rotate(-90 41.5 184.9)">GND</text>
<text x="98.3" y="183.7">DIR</text>
<text x="106.3" y="184.9" transform="rotate(-90 106.3 184.9)">GND</text>
<text x="38.6" y="194.9">GND</text>
<text x="103.4" y="194.9">GND</text>
</g>
<g font-size="1.8" fill="#a90000">
<text x="37.8" y="22.3" transform="rotate(-90 37.8 22.3)">1</text>
<text x="42.9" y="22.3" transform="rotate(-90 42.9 22.3)">6</text>
<text x="111.5" y="27.4" transform="rotate(-90 111.5 27.4)">3</text>
<text x="31" y="30.2">3</text>
<text x="31" y="35.3">5</text>
<text x="48.8" y="30.2">4 R24</text>
<text x="104.7" y="30.2">1</text>
<text x="111.5" y="35" transform="rotate(-90 111.5 35)">2</text>
<text x="40.4" y="40.1" transform="rotate(-90 40.4 40.1)">2</text>
<text x="37.8" y="59.1" transform="rotate(-90 37.8 59.1)">1</text>
<text x="42.9" y="59.1" transform="rotate(-90 42.9 59.1)">6</text>
<text x="102.6" y="59.1" transform="rotate(-90 102.6 59.1)">1</text>
<text x="107.7" y="59.1" transform="rotate(-90 107.7 59.1)">6</text>
<text x="31" y="67.1">3</text>
<text x="48.8" y="67.1">4 R25</text>
<text x="95.8" y="67.1">3</text>
<text x="113.6" y="67.1">4 R30</text>
<text x="31" y="72.1">5</text>
<text x="40.4" y="76.9" transform="rotate(-90 40.4 76.9)">2</text>
<text x="95.8" y="72.1">5</text>
<text x="105.2" y="76.9" transform="rotate(-90 105.2 76.9)">2</text>
<text x="37.8" y="96" transform="rotate(-90 37.8 96)">1</text>
<text x="42.9" y="96" transform="rotate(-90 42.9 96)">6</text>
<text x="102.6" y="96" transform="rotate(-90 102.6 96)">1</text>
<text x="107.7" y="96" transform="rotate(-90 107.7 96)">6</text>
<text x="31" y="103.9">3</text>
<text x="48.8" y="103.9">4 R26</text>
<text x="95.8" y="103.9">3</text>
<text x="31" y="109">5</text>
<text x="40.4" y="113.7" transform="rotate(-90 40.4 113.7)">2</text>
<text x="95.8" y="109">5</text>
<text x="105.2" y="113.7" transform="rotate(-90 105.2 113.7)">2</text>
<text x="37.8" y="132.8" transform="rotate(-90 37.8 132.8)">1</text>
<text x="42.9" y="132.8" transform="rotate(-90 42.9 132.8)">6</text>
<text x="102.6" y="132.8" transform="rotate(-90 102.6 132.8)">1</text>
<text x="107.7" y="132.8" transform="rotate(-90 107.7 132.8)">6</text>
<text x="31" y="140.7">3</text>
<text x="48.8" y="140.7">4 R27</text>
<text x="95.8" y="140.7">3</text>
<text x="113.6" y="140.7">4 R32</text>
<text x="31" y="145.8">5</text>
<text x="95.8" y="145.8">5</text>
<text x="40.4" y="150.6" transform="rotate(-90 40.4 150.6)">2</text>
<text x="105.2" y="150.6" transform="rotate(-90 105.2 150.6)">2</text>
<text x="37.8" y="169.6" transform="rotate(-90 37.8 169.6)">1</text>
<text x="42.9" y="169.6" transform="rotate(-90 42.9 169.6)">6</text>
<text x="102.6" y="169.6" transform="rotate(-90 102.6 169.6)">1</text>
<text x="107.7" y="169.6" transform="rotate(-90 107.7 169.6)">6</text>
<text x="31" y="177.5">3</text>
<text x="48.8" y="177.5">4 R28</text>
<text x="95.8" y="177.5">3</text>
<text x="113.6" y="177.5">4 R33</text>
<text x="31" y="182.6">5</text>
<text x="95.8" y="182.6">5</text>
<text x="40.4" y="187.4" transform="rotate(-90 40.4 187.4)">2</text>
<text x="105.2" y="187.4" transform="rotate(-90 105.2 187.4)">2</text>
</g>
<g font-size="1.8" fill="#725600">
<text x="115.8" y="23.7">OUT_SRST</text>
<text x="16.5" y="31.3">SWCLK/TCK</text>
<text x="65" y="31.3">OUT_SWCLK/TCK</text>
<text x="85.1" y="31.3">SRST</text>
<text x="16.7" y="68.2">SWDIO/TMS</text>
<text x="65" y="68.2">OUT_SWDIO/TMS</text>
<text x="83.2" y="68.2">UART_TX</text>
<text x="129.7" y="68.2">OUT_UART_TX</text>
<text x="17.6" y="73.3">SWDIO_DIR</text>
<text x="15.1" y="105">TDO</text>
<text x="65" y="105">OUT_TDO</text>
<text x="82.9" y="105">UART_RX</text>
<text x="129.7" y="105">OUT_UART_RX</text>
<text x="18.4" y="141.8">TDI</text>
<text x="65" y="141.8">OUT_TDI</text>
<text x="83.2" y="141.8">UART_DTR</text>
<text x="129.7" y="141.8">OUT_UART_DTR</text>
<text x="19.3" y="178.7">TRST</text>
<text x="65" y="178.7">OUT_TRST</text>
<text x="83.2" y="178.7">UART_RTS</text>
<text x="129.7" y="178.7">OUT_UART_RTS</text>
</g>
</svg>
